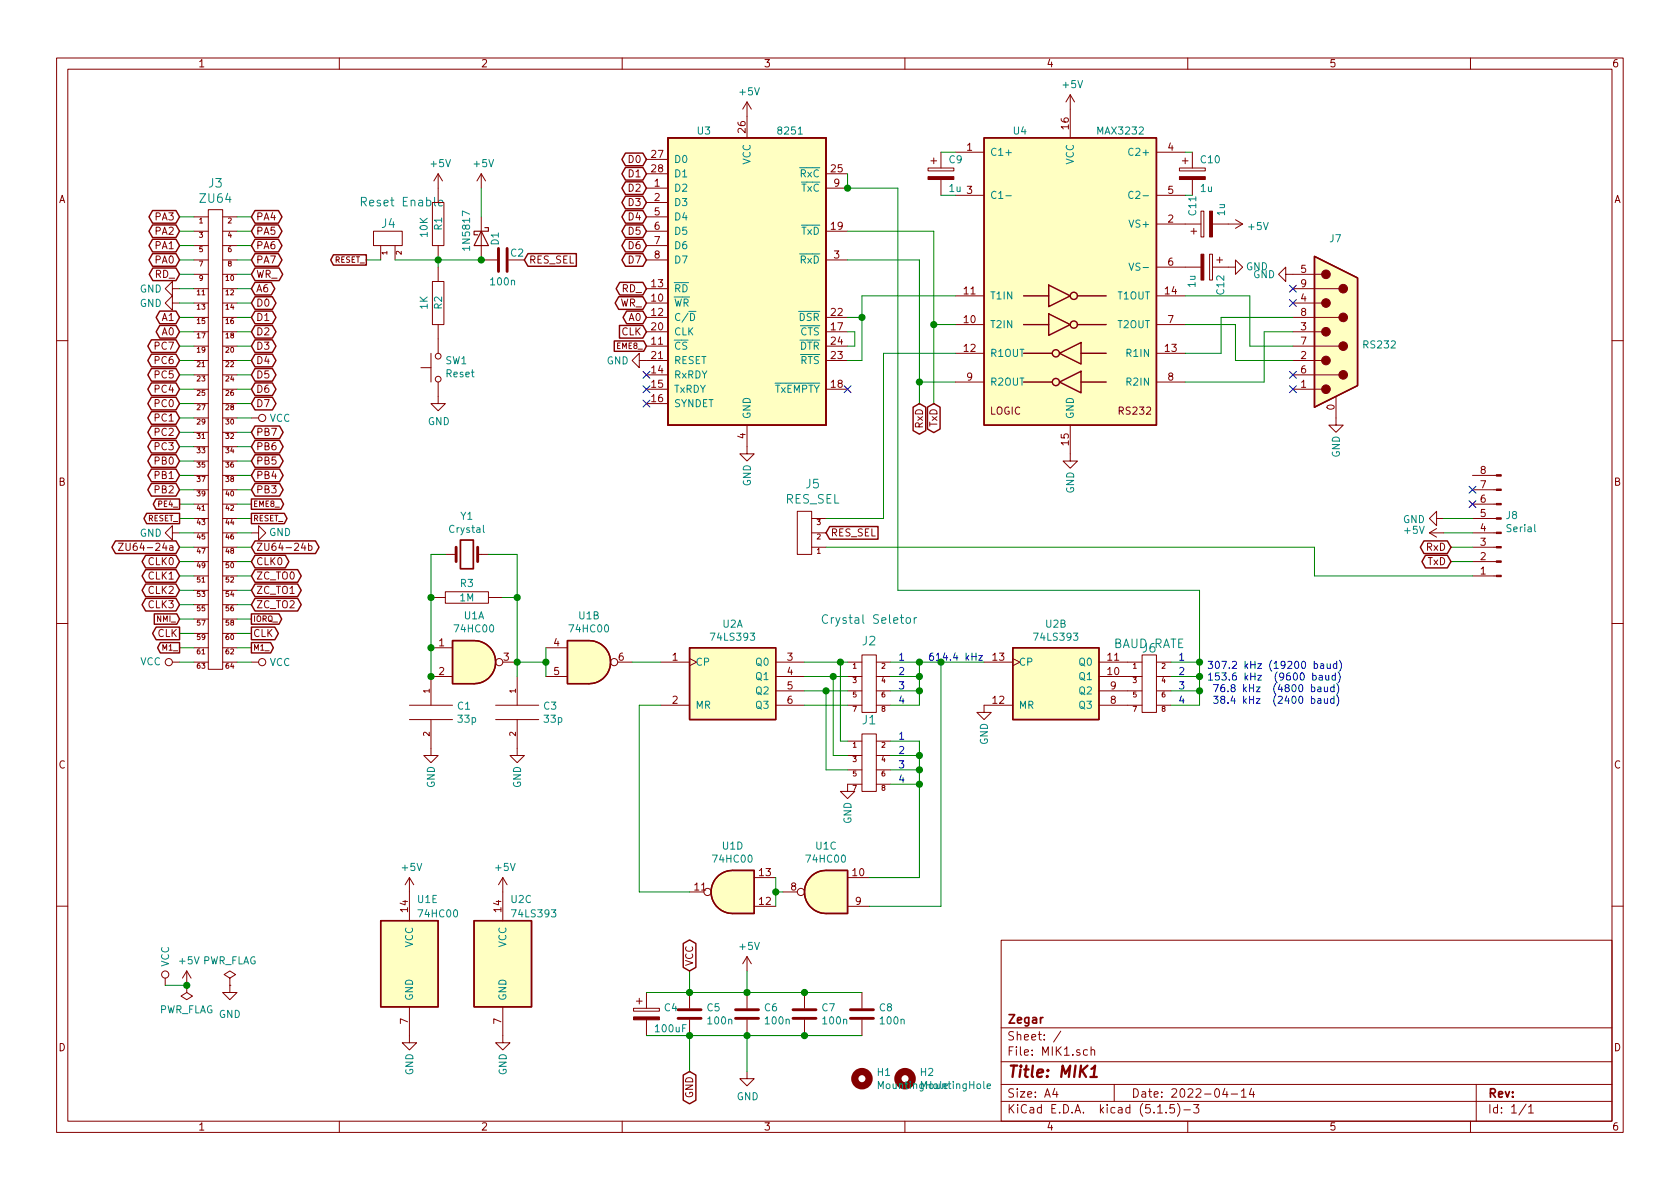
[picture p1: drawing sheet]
<svg xmlns="http://www.w3.org/2000/svg" width="297mm" height="210mm" viewBox="0 0 297 210" stroke-linecap="round" stroke-linejoin="round" font-family="sans-serif">
<g fill="none" stroke="#840000" stroke-width=".18">
<path d="M10 10.3h277v189.9h-277zM12 12.2h273v186.1h-273zM60 10.3v1.9M110 10.3v1.9M132.1 18v6.4M132.1 18l-.8 1.3M132.1 18l.7 1.3M160 10.3v1.9M189.2 16.8v7.6M189.2 16.8l-.7 1.2M189.2 16.8l.8 1.2M210 10.3v1.9"/>
<path d="M260 10.3v1.9M34.3 38.3h2.5M36.8 37.1h2.6v81.3h-2.6zM39.4 38.3h2.5M76.5 35.8h2v7.6h-2zM77.5 30.7v5.1M77.5 30.7l-.8 1.3M77.5 30.7l.7 1.3M85.1 38.3v7.7h2.8M85.1 30.7v2.6M85.1 30.7l-.8 1.3M85.1 30.7l.8 1.3"/>
<path d="M114.3 33.3h3.8M114.3 35.8h3.8M114.3 30.7h3.8M114.3 28.2h3.8M114.3 38.3h3.8M146 33.3h3.9M146 30.7h3.9M164.1 29.7h4.6v.5h-4.6zM164.6 28.4h1M165.1 27.9v1.1M166.4 26.9v2.8M166.4 31.7v2.8"/>
<path d="M168.9 26.9h5.1M168.9 34.5h5.1M204.5 26.9h5M204.5 39.6h7.8M204.5 34.5h5M208.5 29.7h4.6v.5h-4.6zM209 28.4h1.1M209.5 27.9v1.1M210.8 26.9v2.8M210.8 31.7v2.8M212.3 37.3h.6v4.6h-.6zM214.4 39.6h5.3"/>
<path d="M218.4 38.9l1.3 .7M219.7 39.6l-1.3 .8M30.5 53.6v-1.3l-1.3 1.3 1.3 1.3v-1.3h1.2M30.5 51v-1.2l-1.3 1.2 1.3 1.3v-1.3h1.2M34.3 40.9h2.5M34.3 46h2.5M34.3 53.6h2.5M34.3 56.1h2.5M34.3 51h2.5M34.3 58.7h2.5M34.3 43.4h2.5M34.3 48.5h2.5"/>
<path d="M39.4 40.9h2.5M39.4 46h2.5M39.4 53.6h2.5M39.4 56.1h2.5M39.4 51h2.5M39.4 58.7h2.5M39.4 43.4h2.5M39.4 48.5h2.5M66 40.9h5.1v2.5h-5.1zM67.3 43.4v2.6M69.8 43.4v2.6M76.5 49.8h2v7.6h-2z"/>
<path d="M77.5 43.4v2.6M77.5 47.2v2.6M77.5 57.4v5.1M114.3 40.9h3.8M114.3 46h3.8M114.3 53.6h3.8M114.3 56.1h3.8M114.3 51h3.8M114.3 58.7h3.8M114.3 43.4h3.8M146 40.9h3.9M146 46h3.9"/>
<path d="M146 56.1h3.9M146 58.7h3.9M168.9 57.4h5.1M168.9 52.3h5.1M204.5 57.4h5M204.5 52.3h5M204.5 47.2h7.8M210.6 40.9h1M211.1 40.4v1M213.9 45h.5v4.5h-.5zM214.4 47.2h4v-1.2l1.3 1.2-1.3 1.3v-1.3M215.1 46h1.1"/>
<path d="M215.6 45.5v1M227.3 48.5v-1.3l-1.2 1.3 1.2 1.3v-1.3h6.4M228.6 53.6h5.1M228.6 56.1h8.1M228.6 51h8.1M228.6 58.7h5.1M10 60.2h2M34.3 61.2h2.5M34.3 66.3h2.5M34.3 68.8h2.5M34.3 71.4h2.5M34.3 63.7h2.5"/>
<path d="M34.3 73.9h2.5M34.3 76.4h2.5M34.3 79h2.5M39.4 61.2h2.5M39.4 66.3h2.5M39.4 68.8h2.5M39.4 71.4h2.5M39.4 63.7h2.5M39.4 73.9h2.5M39.4 76.4h2.5M39.4 79h2.5M44.4 73.9h1.3"/>
<path d="M74.4 65h1.8M76.2 62.5v5.1M77.5 67.6v3.8h1.2l-1.2 1.2-1.3-1.2h1.3M113 63.7v-1.2l-1.2 1.2 1.2 1.3v-1.3h5.1M114.3 61.2h3.8M114.3 66.3h3.8M114.3 68.8h3.8M114.3 71.4h3.8M132.1 75.2v5.1h1.2l-1.2 1.2-1.3-1.2h1.3M146 61.2h3.9M146 68.8h3.9M146 63.7h3.9"/>
<path d="M168.9 62.5h5.1M168.9 67.6h5.1M189.2 75.2v6.3h1.3l-1.3 1.3-1.2-1.3h1.2M204.5 62.5h5M204.5 67.6h5M228.6 61.2h8.1M228.6 66.3h8.1M228.6 68.8h5.1M228.6 63.7h5.1M236.2 70.1v5.1h1.3l-1.3 1.2-1.3-1.2h1.3M285 60.2h2M21 96.1h.8l-.8 1.2h.8"/>
<path d="M22.3 96.1v1l.2 .2h.4l.1-.2v-1M30.5 94.2v-1.2l-1.3 1.2 1.3 1.3v-1.3h1.2M34.3 86.6h2.5M34.3 99.3h2.5M34.3 89.1h2.5M34.3 91.7h2.5M34.3 81.5h2.5M34.3 94.2h2.5M34.3 84.1h2.5M34.3 96.8h2.5M39.4 86.6h2.5M39.4 99.3h2.5"/>
<path d="M39.4 89.1h2.5M39.4 91.7h2.5M39.4 81.5h2.5M39.4 94.2h2.5M39.4 84.1h2.5M39.4 96.8h2.5M44.4 94.2h1.3v-1.2l1.3 1.2-1.3 1.3v-1.3M53.6 96l-.3 .9h.8M53.9 96.5v.8M54.6 96.5h.3l.3 .2-.2 .6h-.4M54.6 96.1v1.2M78.7 98h1.9"/>
<path d="M84.5 98h1.9M141 90.4h2.5v7.6h-2.5zM143.5 91.7h2.5M143.5 94.2h2.5M143.5 96.8h2.5M252.7 94.2h2.6M252.7 94.2l1.3 .8M254 91.7v-1.3l-1.3 1.3 1.3 1.3v-1.3h1.3M254 93.5l-1.3 .7M260.3 86.6h4.3M260.3 99.3h4.3M260.3 89.1h4.3"/>
<path d="M260.3 91.7h4.3M260.3 94.2h4.3M260.3 84.1h4.3M260.3 96.8h4.3M10 110.3h2M30.5 117.1h1.2M34.3 117.1h2.5M34.3 114.5h2.5M34.3 112h2.5M34.3 101.8h2.5M34.3 104.4h2.5M34.3 106.9h2.5"/>
<path d="M34.3 109.5h2.5M39.4 117.1h2.5M39.4 114.5h2.5M39.4 112h2.5M39.4 101.8h2.5M39.4 104.4h2.5M39.4 106.9h2.5M39.4 109.5h2.5M44.4 117.1h1.3M76.2 114.5h3.8M76.2 105.7h2.5M78.7 104.6h7.7v2.1h-7.7z"/>
<path d="M80 119.6h-3.8v5.1M86.4 105.7h2.5M88.9 117.1h2.5M91.4 119.6v5.1M96.5 119.6h3.8M96.5 114.5h3.8M109.2 117.1h2.6M116.8 117.1h5.1M121.9 116.5l1.3 .6-1.3 .6M137.2 117.1h5M137.2 119.6h5M149.9 117.1h2.5"/>
<path d="M149.9 119.6h2.5M152.4 115.8h2.5v10.2h-2.5zM154.9 117.1h2.6M154.9 119.6h2.6M174 117.1h5.1M179.1 116.5l1.2 .6-1.2 .6M194.3 117.1h7.6M194.3 119.6h7.6M201.9 115.8h2.6v10.2h-2.6zM204.5 117.1h2.5M204.5 119.6h2.5M260.3 101.8h4.3"/>
<path d="M285 110.3h2M72.4 124.7h7.6M72.4 127.2h7.6M76.2 127.2v6.4h1.3l-1.3 1.3-1.3-1.3h1.3M87.6 124.7h7.6M87.6 127.2h7.6M91.4 127.2v6.4h1.3l-1.3 1.3-1.2-1.3h1.2M116.8 124.7h5.1M137.2 124.7h5M137.2 122.2h5M149.9 124.7h2.5M149.9 122.2h2.5"/>
<path d="M149.9 131.1h2.5M149.9 133.6h2.5M149.9 136.1h2.5M152.4 129.8h2.5v10.1h-2.5zM152.4 138.7h-2.5v1.2h1.2l-1.2 1.3-1.3-1.3h1.3M154.9 124.7h2.6M154.9 122.2h2.6M154.9 131.1h2.6M154.9 133.6h2.6M154.9 136.1h2.6M154.9 138.7h2.6M179.1 124.7h-5.1v1.3h1.3l-1.3 1.2-1.3-1.2h1.3"/>
<path d="M194.3 124.7h7.6M194.3 122.2h7.6M204.5 124.7h2.5M204.5 122.2h2.5M72.4 155.2v7.6M72.4 155.2l-.8 1.3M72.4 155.2l.8 1.3M88.9 155.2v7.6M88.9 155.2l-.8 1.3M88.9 155.2l.8 1.3M121.9 157.7h2.6M133.3 155.2h3.9"/>
<path d="M138.4 157.7h2.6M149.9 155.2h3.8M10 160.2h2M29.2 173v1.2M33 174.2v1.3l1 .6-1 .7-1-.7 1-.6M33 174.2h.1M33 171.7l-.7 1.3M33 171.7v2.5M33 171.7l.8 1.3M40.6 173l1.1-.7-1.1-.6-1 .6 1 .7v1.2M40.6 174.2h.1M40.6 174.2v1.3h1.3l-1.3 1.3-1.2-1.3h1.2"/>
<path d="M72.4 178v6.4h1.3l-1.3 1.3-1.3-1.3h1.3M88.9 178v6.4h1.3l-1.3 1.3-1.3-1.3h1.3M112 178.3h4.6v.5h-4.6zM112.5 177h1M113 176.5v1M114.3 175.5v2.8M121.9 175.5v2.8M132.1 169.2v2.5M132.1 175.5v2.8M132.1 169.2l-.8 1.2M132.1 169.2l.7 1.2M133.3 160.3h3.9"/>
<path d="M142.2 175.5v2.8M149.9 160.3h3.8M152.4 175.5v2.8M177 166.3h108v32h-108zM285 160.2h2M60 198.3v1.9M110 198.3v1.9M114.3 180.3v2.8M121.9 180.3v2.8M132.1 189.5v1.2h1.2l-1.2 1.3-1.3-1.3h1.3M132.1 180.3v2.8M142.2 180.3v2.8"/>
<path d="M152.4 180.3v2.8M160 198.3v1.9M177 194.8h108M177 191.8h108M177 187.8h108M177 181.8h108M186.5 192.5l-.4 1h1M186.8 193v1M187.6 182.3l-1.3 2M192.3 185.7l-.5-.1-.2 .3v.6l.2 .1 .5-.1M192.9 185.7l.2-.1 .4 .1v.9M192.9 185.1v1.5"/>
<path d="M197 191.8v3M204.7 196.8h.8M206.2 196.7v.1M207.6 195.3h-.7l-.1 .7 .2-.1 .5 .1 .2 .2-.1 .5-.2 .1-.6-.1M208.2 195.1a1.71 1.71 0 0 1 0 2.3M209.3 196.3h1.2M210 198.3v1.9M211 195.3h1l-.5 .6 .4 .1v.7l-.2 .1-.7-.1M216.6 192.5l-.4 1h.9M216.9 193v1M217.7 193.5h1.1M219.5 193l.4-.5v1.5"/>
<path d="M219.5 194h.8M221.3 192.5l-.4 1h.9M221.6 193v1M260 198.3v1.9M261 191.8v6.5M269.8 195.2l-1.2 2M270.3 195.8l.4-.5v1.5M270.3 196.8h.8"/>
<circle cx="46.4" cy="73.9" r=".63"/>
<circle cx="77.5" cy="67.1" r=".51"/>
<circle cx="77.5" cy="63" r=".51"/>
<circle cx="29.8" cy="117.1" r=".63"/>
<circle cx="46.4" cy="117.1" r=".63"/>
<circle cx="88.3" cy="117.1" r=".63"/>
<circle cx="108.6" cy="117.1" r=".63"/>
<circle cx="125.1" cy="157.7" r=".63"/>
<circle cx="141.6" cy="157.7" r=".63"/>
<circle cx="29.2" cy="172.3" r=".63"/>
</g>
<path d="M192.8 190.4h1.1M193 189l.6-.6-.2 2" fill="none" stroke="#840000" stroke-width=".41"/>
<path d="M81.4 95.5h2.3v5.1h-2.3zM184.4 179.9l-.3 .1-.1 .2" fill="none" stroke="#840000" stroke-width=".3"/>
<g fill="#ffffc2" stroke="#ffffc2" stroke-width=".18">
<path d="M174 24.4h30.5v50.8h-30.5z"/>
<path d="M121.9 114.5h15.3v12.7h-15.3z"/>
<path d="M179.1 114.5h15.2v12.7h-15.2z"/>
<path d="M83.8 162.8h10.2v15.2h-10.2z"/>
<path d="M83.8 113.3a3.8 3.8 0 0 1 3.8 3.8 3.8 3.8 0 0 1-3.8 3.8z"/>
<path d="M80 113.3h3.8v7.6h-3.8z"/>
<path d="M104.1 113.3a3.8 3.8 0 0 1 3.8 3.8 3.8 3.8 0 0 1-3.8 3.8z"/>
<path d="M100.3 113.3h3.8v7.6h-3.8z"/>
<path d="M67.3 162.8h10.2v15.2h-10.2z"/>
<path d="M118.1 24.4h27.9v50.8h-27.9z"/>
<path d="M232.4 45.3l7.6 3.8v19.1l-7.6 3.8z"/>
<path d="M143.4 155a3.7 3.7 0 0 1 2.6-1.1v7.6a3.8 3.8 0 0 1-3.5-2.3 3.8 3.8 0 0 1 .9-4.2z"/>
<path d="M146 153.9h3.9v7.6h-3.9z"/>
<path d="M126.8 155a3.7 3.7 0 0 1 2.7-1.1v7.6a3.8 3.8 0 0 1-3.5-2.3 3.8 3.8 0 0 1 .8-4.2z"/>
<path d="M129.5 153.9h3.8v7.6h-3.8z"/>
</g>
<g fill="none" stroke="#840000" stroke-width=".25">
<path d="M27 39.8h4.1l.6 1.1-.6 1.1h-4.1l-.7-1.1zM27 37.2h4.1l.6 1.1-.6 1.2h-4.1l-.7-1.2zM45.1 37.2h4.1l.7 1.1-.7 1.2h-4.1l-.7-1.2zM45.1 39.8h4.1l.7 1.1-.7 1.1h-4.1l-.7-1.1zM110.6 32.2h3.1l.6 1.1-.6 1.1h-3.1l-.6-1.1zM110.6 29.6h3.1l.6 1.1-.6 1.1h-3.1l-.6-1.1zM110.6 27.1h3.1l.6 1.1-.6 1.1h-3.1l-.6-1.1zM110.6 34.7h3.1l.6 1.1-.6 1.1h-3.1l-.6-1.1zM110.6 37.2h3.1l.6 1.1-.6 1.2h-3.1l-.6-1.2zM110.6 39.8h3.1l.6 1.1-.6 1.1h-3.1l-.6-1.1zM118.1 24.4h27.9v50.8h-27.9zM174 24.4h30.5v50.8h-30.5z"/>
<path d="M27 44.9h4.1l.6 1.1-.6 1.1h-4.1l-.7-1.1zM27 42.3h4.1l.6 1.1-.6 1.1h-4.1l-.7-1.1zM27 47.4h4.1l.6 1.1-.6 1.1h-4.1l-.6-1.1zM28.2 57.6h2.9l.6 1.1-.6 1.1h-2.9l-.6-1.1zM28.2 55h2.9l.6 1.1-.6 1.1h-2.9l-.6-1.1zM45.1 42.3h4.1l.7 1.1-.7 1.1h-4.1l-.7-1.1zM45.1 44.9h4.1l.7 1.1-.7 1.1h-4.1l-.7-1.1zM45.1 47.4h4.3l.6 1.1-.6 1.1h-4.3l-.7-1.1zM45.1 49.9h2.9l.6 1.1-.6 1.2h-2.9l-.7-1.2zM45.1 52.5h3.1l.6 1.1-.6 1.1h-3.1l-.7-1.1zM45.1 57.6h3.1l.6 1.1-.6 1.1h-3.1l-.7-1.1zM45.1 55h3.1l.6 1.1-.6 1.1h-3.1l-.7-1.1z"/>
<path d="M59 45.1h5.8v1.8h-5.8l-.5-.9zM93.3 44.9h8.6v2.2h-8.6l-.6-1.1zM109.4 52.5h4.3l.6 1.1-.6 1.1h-4.3l-.6-1.1zM109.5 57.6h4.2l.6 1.1-.6 1.1h-4.2zM109.6 49.9h4.1l.6 1.1-.6 1.2h-4.1l-.7-1.2zM110.6 42.3h3.1l.6 1.1-.6 1.1h-3.1l-.6-1.1zM110.6 44.9h3.1l.6 1.1-.6 1.1h-3.1l-.6-1.1zM110.8 55h2.9l.6 1.1-.6 1.1h-2.9l-.6-1.1zM181 57.4h4.4M181 52.3h4.4M185.4 55.5l3.8 1.9-3.8 1.9zM185.4 50.4l3.8 1.9-3.8 1.9z"/>
<path d="M190.5 57.4h5.1M190.5 52.3h5.1M232.4 45.3l7.6 3.8v19.1l-7.6 3.8zM26.8 67.7h4.3l.6 1.1-.6 1.1h-4.3l-.7-1.1zM26.8 70.3h4.3l.6 1.1-.6 1.1h-4.3l-.7-1.1zM26.8 72.8h4.3l.6 1.1-.6 1.1h-4.3l-.7-1.1zM26.8 75.3h4.3l.6 1.1-.6 1.2h-4.3l-.7-1.2zM26.8 77.9h4.3l.6 1.1-.6 1.1h-4.3l-.7-1.1zM26.8 65.2h4.3l.6 1.1-.6 1.1h-4.3l-.7-1.1zM26.8 62.6h4.3l.6 1.1-.6 1.2h-4.3l-.7-1.2zM26.8 60.1h4.3l.6 1.1-.6 1.1h-4.3l-.7-1.1zM45.1 67.7h3.1l.6 1.1-.6 1.1h-3.1l-.7-1.1z"/>
<path d="M45.1 70.3h3.1l.6 1.1-.6 1.1h-3.1l-.7-1.1zM45.1 65.2h3.1l.6 1.1-.6 1.1h-3.1l-.7-1.1zM45.1 62.6h3.1l.6 1.1-.6 1.2h-3.1l-.7-1.2zM45.1 60.1h3.1l.6 1.1-.6 1.1h-3.1l-.7-1.1zM45.1 77.9h4.3l.7 1.1-.7 1.1h-4.3l-.7-1.1zM45.1 75.3h4.3l.7 1.1-.7 1.2h-4.3l-.7-1.2zM108.6 60.3h5.2l.5 .9-.5 .9h-5.2zM161.4 72l1.2-.6 1.1 .6v4.1l-1.1 .7-1.2-.7zM164 72l1.1-.6 1.1 .6v3.9l-1.1 .6-1.1-.6zM181 67.6h5.1M181 62.5h5.1M187.3 67.6l3.8-1.9v3.8z"/>
<path d="M187.3 62.5l3.8-1.9v3.8zM191.1 67.6h4.5M191.1 62.5h4.5M20.4 95.7h10.7l.6 1.1-.6 1.1h-10.7l-.6-1.1zM25.8 98.2h5.3l.6 1.1-.6 1.1h-5.3l-.7-1.1zM25.9 90.8h5.8v1.8h-5.8l-.4-.9zM26.8 80.4h4.3l.6 1.1-.6 1.1h-4.3l-.7-1.1zM26.8 83h4.3l.6 1.1-.6 1.1h-4.3l-.7-1.1zM26.8 85.5h4.3l.6 1.1-.6 1.1h-4.3l-.7-1.1zM27.6 88.2h4.1v1.9h-4.1l-.5-1zM44.4 90.8h5.9l.4 .9-.4 .9h-5.9zM44.4 88.2h5.3l.4 .9-.4 1h-5.3z"/>
<path d="M45.1 85.5h4.3l.7 1.1-.7 1.1h-4.3l-.7-1.1zM45.1 95.7h10.7l.6 1.1-.6 1.1h-10.7l-.7-1.1zM45.1 98.2h5.3l.7 1.1-.7 1.1h-5.3l-.7-1.1zM45.1 83h4.3l.7 1.1-.7 1.1h-4.3l-.7-1.1zM45.1 80.4h4.3l.7 1.1-.7 1.1h-4.3l-.7-1.1zM146.7 93.1h8.5v2.2h-8.5l-.7-1.1zM251.8 95.7h4.1l.6 1.1-.6 1.1h-4.1l-.7-1.1zM252 98.2h3.9l.6 1.1-.6 1.1h-3.9l-.6-1.1zM25.8 103.3h5.3l.6 1.1-.6 1.1h-5.3l-.7-1.1zM25.8 105.8h5.3l.6 1.1-.6 1.1h-5.3l-.7-1.1zM25.8 100.7h5.3l.6 1.1-.6 1.2h-5.3l-.7-1.2zM27.3 108.6h4l.4 .9-.4 .9h-4z"/>
<path d="M27.6 110.9h4.1v2.2h-4.1l-.6-1.1zM28.3 113.6h3.4v1.9h-3.4l-.4-1zM44.4 113.6h3.5l.4 .9-.4 1h-3.5zM44.4 110.9h4.2l.6 1.1-.6 1.1h-4.2zM44.4 108.6h4.9l.5 .9-.5 .9h-4.9zM45.1 105.8h7.5l.7 1.1-.7 1.1h-7.5l-.7-1.1zM45.1 100.7h7.5l.7 1.1-.7 1.2h-7.5l-.7-1.2zM45.1 103.3h7.5l.7 1.1-.7 1.1h-7.5l-.7-1.1zM80 113.3h3.8a3.8 3.8 0 0 1 3.8 3.8 3.8 3.8 0 0 1-3.8 3.8h-3.8zM100.3 113.3h3.8a3.8 3.8 0 0 1 3.8 3.8 3.8 3.8 0 0 1-3.8 3.8h-3.8zM121.9 114.5h15.3v12.7h-15.3zM179.1 114.5h15.2v12.7h-15.2z"/>
<path d="M126.8 155a3.7 3.7 0 0 1 2.7-1.1h3.8v7.6h-3.8a3.8 3.8 0 0 1-3.5-2.3 3.8 3.8 0 0 1 .8-4.2zM143.4 155a3.7 3.7 0 0 1 2.6-1.1h3.9v7.6h-3.9a3.8 3.8 0 0 1-3.5-2.3 3.8 3.8 0 0 1 .9-4.2zM67.3 162.8h10.2v15.2h-10.2zM83.8 162.8h10.2v15.2h-10.2zM120.8 166.8l1.1-.6 1.1 .6v4.3l-1.1 .6-1.1-.6zM120.8 190.1l1.1-.6 1.1 .6v4.5l-1.1 .6-1.1-.6z"/>
<circle cx="189.9" cy="57.4" r=".63"/>
<circle cx="189.9" cy="52.3" r=".63"/>
<circle cx="186.7" cy="67.6" r=".63"/>
<circle cx="186.7" cy="62.5" r=".63"/>
</g>
<g fill="none" stroke="#008484" stroke-width=".18">
<path d="M77.5 35.9l.8-.1-.1-.3-.4-.1-.3 .2 .1 .7h.6M177.9 34.6h.9M200.3 26.3a.5 .5 0 0 0-.6 0 .5 .5 0 0 0-.1 .6 .45 .45 0 0 0 .2 .5 .45 .45 0 0 0 .5 0M200.3 34a.5 .5 0 0 0-.6 0 .5 .5 0 0 0-.1 .6 .45 .45 0 0 0 .2 .4 .45 .45 0 0 0 .5 0M121.8 55.1h1.3M122.1 55.4a.64 .64 0 0 1 .7 .7 .64 .64 0 0 1-.7 .6zM199.6 46.5l.5 1.3 .4-1.3M85.5 92.9v1.1l.1 .2M146.3 108.8a.62 .62 0 0 0-.7 0 .62 .62 0 0 0-.2 .8 .56 .56 0 0 0 .3 .6 .56 .56 0 0 0 .6-.1M160.3 109.3l.4-.1 .3 .3v.4l-.3 .3h-.4l-.1-.3zM161.6 109.2v1M162.1 109.2l-.5 .3"/>
<path d="M174.5 192.1l.6-.1v-.3h-.4l-.2 .1 .1 .7h.5"/>
</g>
<g fill="#840000" stroke="#840000" stroke-width=".18">
<path d="M213.9 37.3h.5v4.6h-.5z"/>
<path d="M212.3 45h.6v4.5h-.6z"/>
<path d="M208.5 31.2h4.6v.5h-4.6z"/>
<path d="M164.1 31.2h4.6v.5h-4.6z"/>
<path d="M264.6 83.9h.8v.3h-.8z"/>
<path d="M264.6 86.5h.8v.2h-.8z"/>
<path d="M264.6 89h.8v.3h-.8z"/>
<path d="M264.6 91.6h.8v.2h-.8z"/>
<path d="M264.6 94.1h.8v.3h-.8z"/>
<path d="M264.6 96.6h.8v.3h-.8z"/>
<path d="M264.6 99.2h.8v.2h-.8z"/>
<path d="M264.6 101.7h.8v.3h-.8z"/>
<path d="M112 179.8h4.6v.5h-4.6z"/>
<circle cx="234.4" cy="68.8" r=".76"/>
<circle cx="234.4" cy="63.7" r=".76"/>
<circle cx="234.4" cy="58.7" r=".76"/>
<circle cx="234.4" cy="53.6" r=".76"/>
<circle cx="234.4" cy="48.5" r=".76"/>
<circle cx="237.5" cy="66.3" r=".76"/>
<circle cx="237.5" cy="61.2" r=".76"/>
<circle cx="237.5" cy="56.1" r=".76"/>
<circle cx="237.5" cy="51" r=".76"/>
</g>
<path d="M88.1 43.9v4.1M89.7 43.9v4.1M80.6 96.8v2.5M84.5 96.8v2.5M119.9 178.6h4.1M130 178.6h4.1M140.2 178.6h4.1M150.4 178.6h4M119.9 180.1h4.1M130 180.1h4.1M140.2 180.1h4.1M150.4 180.1h4" fill="none" stroke="#840000" stroke-width=".51"/>
<g fill="none" stroke="#840000" stroke-width="1.3">
<circle cx="152.4" cy="190.7" r="1.27"/>
<circle cx="160" cy="190.7" r="1.27"/>
</g>
<path d="M85.1 40.9l1.3 2.5h-2.6zM85.7 40.3h.7v.6h-2.6v.6h.7" fill="none" stroke="#840000" stroke-width=".2"/>
<g fill="none" stroke="#008400" stroke-width=".18">
<path d="M31.7 38.3h2.6M41.9 38.3h2.5M85.1 33.3v5M149.9 30.7v2.6h8.8v71.1h53.4v20.3h-5.1M166.4 34.5h2.5M166.4 26.9h2.5M209.5 34.5h1.3M209.5 26.9h1.3M31.7 58.7h2.6M31.7 56.1h2.6M31.7 46h2.6M31.7 40.9h2.6"/>
<path d="M31.7 53.6h2.6M31.7 51h2.6M31.7 48.5h2.6M31.7 43.4h2.6M41.9 58.7h2.5M41.9 56.1h2.5M41.9 46h2.5M41.9 40.9h2.5M41.9 53.6h2.5M41.9 51h2.5M41.9 48.5h2.5M41.9 43.4h2.5"/>
<path d="M64.8 46h2.5M69.8 46h15.3M77.5 46v1.2M149.9 58.7h1.2v2.5h-1.2M149.9 46h12.7v25.4M149.9 56.1h2.5M149.9 40.9h15.2v30.5M165.1 57.4h3.8M168.9 52.3h-16.5v11.4h-2.5M209.5 52.3h11.5v8.9h7.6M209.5 57.4h8.9v6.3h10.2M228.6 58.7h-5.1v8.9h-14"/>
<path d="M228.6 56.1h-12.7v6.4h-6.4M31.7 61.2h2.6M31.7 63.7h2.6M31.7 66.3h2.6M31.7 68.8h2.6M31.7 71.4h2.6M31.7 79h2.6M31.7 76.4h2.6M31.7 73.9h2.6M41.9 61.2h2.5M41.9 63.7h2.5M41.9 66.3h2.5"/>
<path d="M41.9 68.8h2.5M41.9 71.4h2.5M41.9 79h2.5M41.9 76.4h2.5M41.9 73.9h2.5M162.6 67.6h6.3M168.9 62.5h-12.7v29.2h-10.2M31.7 99.3h2.6M31.7 96.8h2.6M31.7 91.7h2.6M31.7 94.2h2.6M31.7 89.1h2.6"/>
<path d="M31.7 86.6h2.6M31.7 84.1h2.6M31.7 81.5h2.6M41.9 99.3h2.5M41.9 96.8h2.5M41.9 91.7h2.5M41.9 94.2h2.5M41.9 89.1h2.5M41.9 86.6h2.5M41.9 84.1h2.5M41.9 81.5h2.5M78.7 98h-2.5v21.6"/>
<path d="M86.4 98h5v21.6M146 96.8h86.4v5h27.9M255.3 91.7h5M255.3 94.2h5M256.5 99.3h3.8M256.5 96.8h3.8M31.7 117.1h2.6M31.7 101.8h2.6M31.7 104.4h2.6M31.7 114.5h2.6M31.7 112h2.6M31.7 109.5h2.6"/>
<path d="M31.7 106.9h2.6M41.9 117.1h2.5M41.9 101.8h2.5M41.9 104.4h2.5M41.9 114.5h2.5M41.9 112h2.5M41.9 109.5h2.5M41.9 106.9h2.5M88.9 105.7h2.5M91.4 117.1h5.1M96.5 114.5v5.1M111.8 117.1h5"/>
<path d="M142.2 117.1h7.7M142.2 119.6h7.7M147.3 119.6v14h2.6M148.6 117.1v14h1.3M157.5 117.1h16.5M157.5 119.6h5.1M162.6 117.1v7.6h-5.1M166.4 117.1v43.2h-12.7M207 117.1h5.1M207 119.6h5.1M116.8 124.7h-3.8v33h8.9M142.2 124.7h7.7"/>
<path d="M142.2 122.2h7.7M146 122.2v13.9h3.9M157.5 131.1h5.1v24.1h-8.9M157.5 133.6h5.1M157.5 136.1h5.1M157.5 138.7h5.1M157.5 122.2h5.1M207 122.2h5.1M137.2 155.2v5.1M137.2 157.7h1.2M29.2 174.2h3.8M114.3 175.5h38.1"/>
<path d="M121.9 171.7v3.8M132.1 171.7v3.8M114.3 183.1h38.1M121.9 183.1v6.4M132.1 183.1v6.4"/>
</g>
<g fill="none" stroke="#0000c2" stroke-width=".18">
<path d="M164.9 115.5h-.2a.79 .79 0 0 0-.1 1.3l.4-.2v-.5l-.4-.1-.3 .2M232.1 119.5l.4-.1 .2 .3-.1 .5h-.5M232.4 117.4h.3l.3 .2-.2 .6h-.4M233.2 119.5h.6v.8M233.5 117.4h.5v.8M233.8 119.7l-.4 .1-.2 .2v.2h.6M234 117.7h-.4l-.1 .2v.3h.5M234.4 119.4l.1 .8 .3 .1 .1-.2M234.6 117.4l.1 .8h.3l.2-.1M234.9 119.4v.9M235.2 117.4v.8M236.1 119.5l-.4-.1-.2 .3 .1 .5h.5"/>
<path d="M236.1 119v1.3M236.3 117.4h-.3l-.3 .2 .2 .6h.4M236.3 116.9v1.3M236.6 118.8a1.4 1.4 0 0 1 0 1.9M236.8 116.8a1.47 1.47 0 0 1 0 1.9M231.9 121.5h.3l.3 .2-.1 .6h-.5M231.9 123.6l.3-.1 .3 .3-.1 .5h-.5M231.9 121.1v1.2M231.9 123.1v1.3M233 121.5h.5l.1 .8M233 123.6h.5l.1 .8M233.6 121.8h-.5l-.1 .2v.3h.6"/>
<path d="M233.6 123.8l-.5 .1-.1 .2v.2h.6M234.2 121.5v.8h.3l.2-.1M234.2 123.5v.8l.3 .1 .2-.1M234.7 121.5v.8M234.7 123.5v.9M235.9 121.5h-.4l-.2 .2 .1 .6h.5M235.9 123.6l-.4-.1-.2 .3 .1 .5h.5M235.9 121.1v1.2M235.9 123.1v1.3M236.3 120.9a1.47 1.47 0 0 1 0 1.9M236.3 122.9a1.47 1.47 0 0 1 0 2"/>
</g>
<g fill="#008400" stroke="#008400" stroke-width=".25">
<circle cx="76.2" cy="105.7" r=".51"/>
<circle cx="96.5" cy="117.1" r=".51"/>
<circle cx="137.2" cy="157.7" r=".51"/>
<circle cx="76.2" cy="114.5" r=".51"/>
<circle cx="85.1" cy="46" r=".51"/>
<circle cx="146.1" cy="122.2" r=".51"/>
<circle cx="166.4" cy="117.1" r=".51"/>
<circle cx="162.6" cy="67.6" r=".51"/>
<circle cx="165.1" cy="57.4" r=".51"/>
<circle cx="76.2" cy="119.6" r=".51"/>
<circle cx="148.6" cy="117.1" r=".51"/>
<circle cx="91.4" cy="117.1" r=".51"/>
<circle cx="147.3" cy="119.6" r=".51"/>
<circle cx="91.4" cy="105.7" r=".51"/>
<circle cx="142.2" cy="183.1" r=".51"/>
<circle cx="162.6" cy="138.7" r=".51"/>
<circle cx="162.6" cy="117.1" r=".51"/>
<circle cx="162.6" cy="119.6" r=".51"/>
<circle cx="162.6" cy="136.1" r=".51"/>
<circle cx="162.6" cy="122.2" r=".51"/>
<circle cx="162.6" cy="133.6" r=".51"/>
<circle cx="212.1" cy="122.2" r=".51"/>
<circle cx="212.1" cy="119.6" r=".51"/>
<circle cx="212.1" cy="117.1" r=".51"/>
<circle cx="152.4" cy="56.1" r=".51"/>
<circle cx="33" cy="174.2" r=".51"/>
<circle cx="132.1" cy="175.5" r=".51"/>
<circle cx="132.1" cy="183.1" r=".51"/>
<circle cx="142.2" cy="175.5" r=".51"/>
<circle cx="121.9" cy="175.5" r=".51"/>
<circle cx="121.9" cy="183.1" r=".51"/>
<circle cx="149.9" cy="33.3" r=".51"/>
<circle cx="77.5" cy="46" r=".51"/>
</g>
<g fill="none" stroke="#000084" stroke-width=".18">
<path d="M228 50.4l1.2 1.3M228 53l1.2 1.2M229.2 50.4l-1.2 1.3M229.2 53l-1.2 1.2M113.7 65.7l1.2 1.2M113.7 70.8l1.2 1.2M113.7 68.2l1.2 1.2M114.9 65.7l-1.2 1.2M114.9 70.8l-1.2 1.2M114.9 68.2l-1.2 1.2M149.3 68.2l1.2 1.2M150.5 68.2l-1.2 1.2"/>
<path d="M228 68.2l1.2 1.2M228 65.7l1.2 1.2M229.2 68.2l-1.2 1.2M229.2 65.7l-1.2 1.2M259.7 88.5l1.3 1.3M259.7 86l1.3 1.2M261 88.5l-1.3 1.3M261 86l-1.3 1.2"/>
</g>
<text font-size="2.8" fill="#840000" x="178" y="190.5">Title: MIK1</text>
<g font-size="2.1" fill="#008484">
<text x="35.5" y="35.9">ZU64</text>
<text x="36.9" y="33.2">J3</text>
<text x="64.4" y="36.5">Reset Enable</text>
<text x="67.5" y="40.3">J4</text>
<text x="138.9" y="89">RES_SEL</text>
<text x="142.5" y="86.4">J5</text>
<text x="146.2" y="110.3">Crystal Seletor</text>
<text x="152.5" y="114.1">J2</text>
<text x="197" y="114.6">BAUD RATE</text>
<text x="202" y="115.4">J6</text>
<text x="152.5" y="128.1">J1</text>
</g>
<g font-size="2.1" fill="#840000">
<text x="178" y="184">Sheet: /</text>
<text x="178" y="181">Zegar</text>
<text x="178" y="186.7">File: MIK1.sch</text>
<text x="178" y="196.9">KiCad E.D.A. kicad (5.1.5)-3</text>
<text x="178" y="194.1">Size: A4</text>
<text x="200" y="194.1">Date: 2022-04-14</text>
<text x="263" y="194.1">Rev:</text>
<text x="263" y="196.9">Id: 1/1</text>
</g>
<g font-size="1.8" fill="#840000">
<text x="35" y="11.9">1</text>
<text x="85" y="11.9">2</text>
<text x="135" y="11.9">3</text>
<text x="185" y="11.9">4</text>
<text x="235" y="11.9">5</text>
<text x="285" y="11.9">6</text>
<text x="131.8" y="23.4" transform="rotate(-90 131.8 23.4)">26</text>
<text x="189" y="22.8" transform="rotate(-90 189 22.8)">16</text>
<text x="111.3" y="28.8">D0</text>
<text x="115.2" y="27.9">27</text>
<text x="171" y="26.7">1</text>
<text x="206.5" y="26.7">4</text>
<text x="10.4" y="35.9">A</text>
<text x="111.3" y="33.9">D2</text>
<text x="111.3" y="31.4">D1</text>
<text x="115.2" y="30.5">28</text>
<text x="115.7" y="33">1</text>
<text x="115.7" y="35.6">2</text>
<text x="147" y="30.5">25</text>
<text x="147.5" y="33">9</text>
<text x="206.5" y="34.3">5</text>
<text x="285.4" y="35.9">A</text>
<text x="27.5" y="41.5">PA2</text>
<text x="27.5" y="39">PA3</text>
<text x="45.2" y="39">PA4</text>
<text x="45.2" y="41.5">PA5</text>
<text x="111.3" y="36.4">D3</text>
<text x="111.3" y="39">D4</text>
<text x="111.3" y="41.5">D5</text>
<text x="115.7" y="38.1">5</text>
<text x="115.7" y="40.6">6</text>
<text x="147" y="40.6">19</text>
<text x="206.5" y="39.4">2</text>
<text x="27.5" y="46.6">PA0</text>
<text x="27.5" y="44.1">PA1</text>
<text x="45.2" y="44.1">PA6</text>
<text x="45.2" y="46.6">PA7</text>
<text x="93.5" y="46.6">RES_SEL</text>
<text x="111.3" y="44.1">D6</text>
<text x="111.3" y="46.6">D7</text>
<text x="115.7" y="43.2">7</text>
<text x="115.7" y="45.7">8</text>
<text x="147.5" y="45.7">3</text>
<text x="206.5" y="47">6</text>
<text x="27.4" y="49.1">RD_</text>
<text x="45.2" y="49.1">WR_</text>
<text x="45.2" y="51.7">A6</text>
<text x="110" y="51.7">RD_</text>
<text x="115.2" y="53.3">10</text>
<text x="115.2" y="50.8">13</text>
<text x="170.5" y="52.1">11</text>
<text x="206" y="52.1">14</text>
<text x="230" y="53.3">4</text>
<text x="230" y="48.3">5</text>
<text x="230" y="50.8">9</text>
<text x="28.7" y="59.3">A0</text>
<text x="28.7" y="56.8">A1</text>
<text x="45.2" y="54.2">D0</text>
<text x="45.2" y="59.3">D2</text>
<text x="45.2" y="56.8">D1</text>
<text x="109.6" y="54.2">WR_</text>
<text x="109.9" y="59.3">CLK</text>
<text x="111.3" y="56.8">A0</text>
<text x="115.2" y="55.9">12</text>
<text x="115.2" y="58.4">20</text>
<text x="147" y="58.4">17</text>
<text x="147" y="55.9">22</text>
<text x="170.5" y="57.1">10</text>
<text x="206.5" y="57.1">7</text>
<text x="230" y="58.4">3</text>
<text x="230" y="55.9">8</text>
<text x="27.5" y="64.4">PC6</text>
<text x="27.5" y="61.8">PC7</text>
<text x="45.2" y="64.4">D4</text>
<text x="45.2" y="61.8">D3</text>
<text x="115.2" y="61">11</text>
<text x="115.2" y="63.5">21</text>
<text x="147" y="63.5">23</text>
<text x="147" y="61">24</text>
<text x="170.5" y="62.2">12</text>
<text x="206" y="62.2">13</text>
<text x="230" y="63.5">2</text>
<text x="230" y="61">7</text>
<text x="27.5" y="69.5">PC4</text>
<text x="27.5" y="66.9">PC5</text>
<text x="45.2" y="69.5">D6</text>
<text x="45.2" y="66.9">D5</text>
<text x="115.2" y="66">14</text>
<text x="115.2" y="68.6">15</text>
<text x="115.2" y="71.1">16</text>
<text x="147" y="68.6">18</text>
<text x="171" y="67.3">9</text>
<text x="206.5" y="67.3">8</text>
<text x="230" y="68.6">1</text>
<text x="230" y="66">6</text>
<text x="27.5" y="72">PC0</text>
<text x="27.5" y="74.5">PC1</text>
<text x="27.5" y="77.1">PC2</text>
<text x="45.2" y="72">D7</text>
<text x="45.2" y="77.1">PB7</text>
<text x="131.8" y="77.6" transform="rotate(-90 131.8 77.6)">4</text>
<text x="163.2" y="75.7" transform="rotate(-90 163.2 75.7)">RxD</text>
<text x="165.7" y="75.5" transform="rotate(-90 165.7 75.5)">TxD</text>
<text x="175" y="73.3">LOGIC</text>
<text x="198" y="73.3">RS232</text>
<text x="236" y="72.5" transform="rotate(-90 236 72.5)">0</text>
<text x="27.5" y="82.2">PB0</text>
<text x="27.5" y="79.6">PC3</text>
<text x="45.2" y="82.2">PB5</text>
<text x="45.2" y="79.6">PB6</text>
<text x="189" y="78.7" transform="rotate(-90 189 78.7)">15</text>
<text x="261.8" y="83.8">8</text>
<text x="10.4" y="85.9">B</text>
<text x="27.5" y="84.7">PB1</text>
<text x="27.5" y="87.2">PB2</text>
<text x="45.2" y="87.2">PB3</text>
<text x="45.2" y="84.7">PB4</text>
<text x="261.8" y="88.9">6</text>
<text x="261.8" y="86.4">7</text>
<text x="285.4" y="85.9">B</text>
<text x="146.8" y="94.9">RES_SEL</text>
<text x="261.8" y="94">4</text>
<text x="261.8" y="91.4">5</text>
<text x="23.1" y="97.4">ZU64-24a</text>
<text x="26.3" y="99.9">CLK0</text>
<text x="45.2" y="97.4">ZU64-24b</text>
<text x="45.2" y="99.9">CLK0</text>
<text x="252.2" y="97.4">RxD</text>
<text x="252.4" y="99.9">TxD</text>
<text x="261.8" y="101.6">1</text>
<text x="261.8" y="99.1">2</text>
<text x="261.8" y="96.5">3</text>
<text x="26.3" y="105">CLK2</text>
<text x="26.3" y="107.6">CLK3</text>
<text x="26.3" y="102.5">CLK1</text>
<text x="45.2" y="107.6">ZC_TO2</text>
<text x="45.2" y="102.5">ZC_TO0</text>
<text x="45.2" y="105">ZC_TO1</text>
<text x="27.9" y="112.6">CLK</text>
<text x="44.7" y="112.6">CLK</text>
<text x="77.6" y="114.3">1</text>
<text x="77.6" y="119.4">2</text>
<text x="89.1" y="116.8">3</text>
<text x="97.9" y="114.3">4</text>
<text x="97.9" y="119.4">5</text>
<text x="109.4" y="116.8">6</text>
<text x="118.9" y="116.8">1</text>
<text x="139.2" y="116.8">3</text>
<text x="139.2" y="119.4">4</text>
<text x="175.6" y="116.8">13</text>
<text x="195.9" y="119.4">10</text>
<text x="195.9" y="116.8">11</text>
<text x="118.9" y="124.5">2</text>
<text x="139.2" y="121.9">5</text>
<text x="139.2" y="124.5">6</text>
<text x="175.6" y="124.5">12</text>
<text x="196.4" y="124.5">8</text>
<text x="196.4" y="121.9">9</text>
<text x="10.4" y="135.9">C</text>
<text x="285.4" y="135.9">C</text>
<text x="134.3" y="154.9">13</text>
<text x="150.8" y="154.9">10</text>
<text x="72.1" y="161.2" transform="rotate(-90 72.1 161.2)">14</text>
<text x="88.6" y="161.2" transform="rotate(-90 88.6 161.2)">14</text>
<text x="122.9" y="157.5">11</text>
<text x="134.3" y="160">12</text>
<text x="139.9" y="157.5">8</text>
<text x="151.3" y="160">9</text>
<text x="122.6" y="170.9" transform="rotate(-90 122.6 170.9)">VCC</text>
<text x="10.4" y="185.9">D</text>
<text x="72.1" y="181.1" transform="rotate(-90 72.1 181.1)">7</text>
<text x="88.6" y="181.1" transform="rotate(-90 88.6 181.1)">7</text>
<text x="285.4" y="185.9">D</text>
<text x="122.6" y="194.2" transform="rotate(-90 122.6 194.2)">GND</text>
<text x="35" y="199.9">1</text>
<text x="85" y="199.9">2</text>
<text x="135" y="199.9">3</text>
<text x="185" y="199.9">4</text>
<text x="235" y="199.9">5</text>
<text x="285" y="199.9">6</text>
</g>
<g font-size="1.8" fill="#008484">
<text x="130.9" y="16.9">+5V</text>
<text x="188" y="15.6">+5V</text>
<text x="123.3" y="23.8">U3</text>
<text x="137.7" y="23.8">8251</text>
<text x="179.2" y="23.8">U4</text>
<text x="194.2" y="23.8">MAX3232</text>
<text x="76.3" y="29.6">+5V</text>
<text x="83.9" y="29.6">+5V</text>
<text x="119.1" y="28.8">D0</text>
<text x="132.7" y="29.1" transform="rotate(-90 132.7 29.1)">VCC</text>
<text x="167.8" y="28.9">C9</text>
<text x="175" y="27.6">C1+</text>
<text x="189.9" y="29.1" transform="rotate(-90 189.9 29.1)">VCC</text>
<text x="200.2" y="27.6">C2+</text>
<text x="212.4" y="28.9">C10</text>
<text x="119.1" y="33.9">D2</text>
<text x="119.1" y="31.4">D1</text>
<text x="141.5" y="31.4">RxC</text>
<text x="141.7" y="33.9">TxC</text>
<text x="167.9" y="34">1u 3</text>
<text x="175" y="35.2">C1-</text>
<text x="200.6" y="35.2">C2-</text>
<text x="212.3" y="34">1u</text>
<text x="75.6" y="41.9" transform="rotate(-90 75.6 41.9)">10K</text>
<text x="78.2" y="40.7" transform="rotate(-90 78.2 40.7)">R1</text>
<text x="119.1" y="36.4">D3</text>
<text x="119.1" y="39">D4</text>
<text x="119.1" y="41.5">D5</text>
<text x="141.7" y="41.5">TxD</text>
<text x="200.1" y="40.3">VS+</text>
<text x="211.5" y="38" transform="rotate(-90 211.5 38)">C11</text>
<text x="216.6" y="38.1" transform="rotate(-90 216.6 38.1)">1u</text>
<text x="220.8" y="40.7">+5V</text>
<text x="83.1" y="43.9" transform="rotate(-90 83.1 43.9)">1N5817</text>
<text x="88.2" y="43.3" transform="rotate(-90 88.2 43.3)">D1</text>
<text x="90.3" y="45.4">C2</text>
<text x="119.1" y="44.1">D6</text>
<text x="119.1" y="46.6">D7</text>
<text x="141.5" y="46.6">RxD</text>
<text x="200.5" y="47.9">VS-</text>
<text x="220.3" y="47.8">GND</text>
<text x="235.2" y="42.8">J7</text>
<text x="24.7" y="51.7">GND</text>
<text x="86.9" y="50.5">100n</text>
<text x="119.1" y="51.7">RD</text>
<text x="175" y="53">T1IN</text>
<text x="197.7" y="53">T1OUT</text>
<text x="211.4" y="50.8" transform="rotate(-90 211.4 50.8)">1u</text>
<text x="216.5" y="52" transform="rotate(-90 216.5 52)">C12</text>
<text x="221.6" y="49.2">GND</text>
<text x="24.7" y="54.3">GND</text>
<text x="75.6" y="54.7" transform="rotate(-90 75.6 54.7)">1K</text>
<text x="78.2" y="54.7" transform="rotate(-90 78.2 54.7)">R2</text>
<text x="119.1" y="54.2">WR</text>
<text x="119.1" y="56.8">C/D</text>
<text x="119.1" y="59.3">CLK</text>
<text x="141.3" y="56.8">DSR</text>
<text x="141.5" y="59.3">CTS</text>
<text x="175" y="58">T2IN</text>
<text x="197.7" y="58">T2OUT</text>
<text x="78.8" y="64.4">SW1</text>
<text x="107.3" y="64.4">GND</text>
<text x="119.1" y="61.8">CS</text>
<text x="119.1" y="64.4">RESET</text>
<text x="141.4" y="61.8">DTR</text>
<text x="141.5" y="64.4">RTS</text>
<text x="175" y="63.1">R1OUT</text>
<text x="199.4" y="63.1">R1IN</text>
<text x="241.2" y="61.6">RS232</text>
<text x="78.9" y="66.7">Reset</text>
<text x="119.1" y="66.9">RxRDY</text>
<text x="119.1" y="69.5">TxRDY</text>
<text x="136.9" y="69.5">TxEMPTY</text>
<text x="175" y="68.2">R2OUT</text>
<text x="199.4" y="68.2">R2IN</text>
<text x="47.7" y="74.6">VCC</text>
<text x="75.6" y="75.2">GND</text>
<text x="119.1" y="72">SYNDET</text>
<text x="132.7" y="74.2" transform="rotate(-90 132.7 74.2)">GND</text>
<text x="189.9" y="74.2" transform="rotate(-90 189.9 74.2)">GND</text>
<text x="236.9" y="80.9" transform="rotate(-90 236.9 80.9)">GND</text>
<text x="132.8" y="86" transform="rotate(-90 132.8 86)">GND</text>
<text x="189.9" y="87.3" transform="rotate(-90 189.9 87.3)">GND</text>
<text x="24.7" y="94.9">GND</text>
<text x="47.6" y="94.8">GND</text>
<text x="79.6" y="94.2">Crystal</text>
<text x="81.5" y="91.9">Y1</text>
<text x="248.1" y="92.5">GND</text>
<text x="248.4" y="94.4">+5V</text>
<text x="266.3" y="91.8">J8</text>
<text x="266.5" y="94.1">Serial</text>
<text x="81.3" y="106.3">1M</text>
<text x="81.4" y="103.8">R3</text>
<text x="80.6" y="111.8">74HC00</text>
<text x="82.1" y="109.5">U1A</text>
<text x="100.9" y="111.8">74HC00</text>
<text x="102.4" y="109.5">U1B</text>
<text x="126" y="113.3">74LS393</text>
<text x="127.8" y="111">U2A</text>
<text x="183.1" y="113.3">74LS393</text>
<text x="184.9" y="111">U2B</text>
<text x="24.8" y="117.6">VCC</text>
<text x="47.7" y="117.8">VCC</text>
<text x="122.9" y="117.7">CP</text>
<text x="133.8" y="117.7">Q0</text>
<text x="180.1" y="117.7">CP</text>
<text x="190.9" y="117.7">Q0</text>
<text x="80.9" y="125.5">C1</text>
<text x="96.2" y="125.5">C3</text>
<text x="122.9" y="125.3">MR</text>
<text x="133.8" y="120.3">Q1</text>
<text x="133.8" y="122.8">Q2</text>
<text x="133.8" y="125.3">Q3</text>
<text x="180.1" y="125.3">MR</text>
<text x="190.9" y="120.3">Q1</text>
<text x="190.9" y="125.3">Q3</text>
<text x="190.9" y="122.8">Q2</text>
<text x="81.1" y="127.8">33p</text>
<text x="96.3" y="127.8">33p</text>
<text x="174.7" y="131.7" transform="rotate(-90 174.7 131.7)">GND</text>
<text x="76.9" y="139.4" transform="rotate(-90 76.9 139.4)">GND</text>
<text x="92.1" y="139.4" transform="rotate(-90 92.1 139.4)">GND</text>
<text x="150.5" y="145.7" transform="rotate(-90 150.5 145.7)">GND</text>
<text x="71.2" y="154">+5V</text>
<text x="87.7" y="154">+5V</text>
<text x="126.3" y="152.5">74HC00</text>
<text x="127.8" y="150.2">U1D</text>
<text x="142.8" y="152.5">74HC00</text>
<text x="144.3" y="150.2">U1C</text>
<text x="73.9" y="159.7">U1E</text>
<text x="90.4" y="159.7">U2C</text>
<text x="73" y="167.6" transform="rotate(-90 73 167.6)">VCC</text>
<text x="74.2" y="162.2">74HC00</text>
<text x="89.5" y="167.6" transform="rotate(-90 89.5 167.6)">VCC</text>
<text x="90.8" y="162.2">74LS393</text>
<text x="130.9" y="168">+5V</text>
<text x="29.9" y="171" transform="rotate(-90 29.9 171)">VCC</text>
<text x="31.8" y="170.5">+5V PWR_FLAG</text>
<text x="28" y="179.2">PWR_FLAG</text>
<text x="73" y="177" transform="rotate(-90 73 177)">GND</text>
<text x="89.5" y="177" transform="rotate(-90 89.5 177)">GND</text>
<text x="117.5" y="178.8">C4</text>
<text x="125" y="178.8">C5</text>
<text x="135.2" y="178.8">C6</text>
<text x="145.4" y="178.8">C7</text>
<text x="155.5" y="178.8">C8</text>
<text x="38.7" y="180">GND</text>
<text x="116" y="182.5">100uF</text>
<text x="125.3" y="181.1">100n</text>
<text x="135.5" y="181.1">100n</text>
<text x="145.6" y="181.1">100n</text>
<text x="155.8" y="181.1">100n</text>
<text x="73.1" y="190.2" transform="rotate(-90 73.1 190.2)">GND</text>
<text x="89.6" y="190.2" transform="rotate(-90 89.6 190.2)">GND</text>
<text x="155.2" y="190.3">H1</text>
<text x="162.8" y="190.3">H2</text>
<text x="130.3" y="194.6">GND</text>
<text x="155.5" y="192.6">MountingHole</text>
<text x="163.1" y="192.6">MountingHole</text>
</g>
<g font-size="1.8" fill="#0000c2">
<text x="158.7" y="116.8">1</text>
<text x="158.7" y="119.4">2</text>
<text x="165.9" y="116.8">614.4 kHz</text>
<text x="208.3" y="119.4">2</text>
<text x="208.3" y="116.8">1</text>
<text x="213.4" y="118.3">307.2 kHz (19200 baud)</text>
<text x="158.7" y="121.9">3</text>
<text x="158.7" y="124.5">4</text>
<text x="208.3" y="124.5">4</text>
<text x="208.3" y="121.9">3</text>
<text x="213.4" y="120.3">153.6 kHz (9600 baud)</text>
<text x="213.9" y="122.4">76.8 kHz (4800 baud)</text>
<text x="213.9" y="124.5">38.4 kHz (2400 baud)</text>
<text x="158.7" y="130.8">1</text>
<text x="158.7" y="135.9">3</text>
<text x="158.7" y="133.3">2</text>
<text x="158.7" y="138.4">4</text>
</g>
<g font-size="1.4" fill="#840000">
<text x="59.2" y="46.5">RESET_</text>
<text x="109.1" y="61.7">EME8_</text>
<text x="28.1" y="89.6">PE4_</text>
<text x="44.7" y="89.6">EME8_</text>
<text x="26.1" y="92.2">RESET_</text>
<text x="44.7" y="92.2">RESET_</text>
<text x="27.8" y="110">NMI_</text>
<text x="44.7" y="110">IORQ_</text>
<text x="28.8" y="115">M1_</text>
<text x="44.7" y="115">M1_</text>
<text x="75.9" y="122.5" transform="rotate(-90 75.9 122.5)">1</text>
<text x="91.2" y="122.5" transform="rotate(-90 91.2 122.5)">1</text>
<text x="75.9" y="130.2" transform="rotate(-90 75.9 130.2)">2</text>
<text x="91.2" y="130.2" transform="rotate(-90 91.2 130.2)">2</text>
</g>
<g font-size="1.2" fill="#840000">
<text x="35.2" y="39.5">1</text>
<text x="40.3" y="39.5">2</text>
<text x="35.2" y="42">3</text>
<text x="35.2" y="44.6">5</text>
<text x="35.2" y="47.1">7</text>
<text x="40.3" y="42">4</text>
<text x="40.3" y="44.6">6</text>
<text x="40.3" y="47.1">8</text>
<text x="68.5" y="45" transform="rotate(-90 68.5 45)">1</text>
<text x="71" y="45" transform="rotate(-90 71 45)">2</text>
<text x="34.9" y="52.2">11</text>
<text x="35.2" y="49.7">9</text>
<text x="40" y="49.7">10</text>
<text x="40" y="52.2">12</text>
<text x="34.9" y="54.7">13</text>
<text x="34.9" y="57.3">15</text>
<text x="34.9" y="59.8">17</text>
<text x="40" y="54.7">14</text>
<text x="40" y="57.3">16</text>
<text x="40" y="59.8">18</text>
<text x="34.9" y="64.9">21</text>
<text x="34.9" y="62.4">19</text>
<text x="40" y="62.4">20</text>
<text x="40" y="64.9">22</text>
<text x="34.9" y="67.4">23</text>
<text x="34.9" y="70">25</text>
<text x="40" y="67.4">24</text>
<text x="40" y="70">26</text>
<text x="34.9" y="77.6">31</text>
<text x="34.9" y="72.5">27</text>
<text x="34.9" y="75.1">29</text>
<text x="40" y="75.1">30</text>
<text x="40" y="77.6">32</text>
<text x="40" y="72.5">28</text>
<text x="34.9" y="80.1">33</text>
<text x="34.9" y="82.7">35</text>
<text x="40" y="80.1">34</text>
<text x="40" y="82.7">36</text>
<text x="34.9" y="85.2">37</text>
<text x="34.9" y="87.8">39</text>
<text x="40" y="87.8">40</text>
<text x="40" y="85.2">38</text>
<text x="34.9" y="90.3">41</text>
<text x="34.9" y="92.8">43</text>
<text x="34.9" y="95.4">45</text>
<text x="40" y="90.3">42</text>
<text x="40" y="92.8">44</text>
<text x="40" y="95.4">46</text>
<text x="144.4" y="95.4">2</text>
<text x="144.4" y="92.8">3</text>
<text x="34.9" y="97.9">47</text>
<text x="34.9" y="100.5">49</text>
<text x="40" y="100.5">50</text>
<text x="40" y="97.9">48</text>
<text x="144.4" y="97.9">1</text>
<text x="34.9" y="103">51</text>
<text x="34.9" y="105.5">53</text>
<text x="40" y="103">52</text>
<text x="40" y="105.5">54</text>
<text x="34.9" y="108.1">55</text>
<text x="34.9" y="110.6">57</text>
<text x="34.9" y="113.2">59</text>
<text x="40" y="113.2">60</text>
<text x="40" y="108.1">56</text>
<text x="40" y="110.6">58</text>
<text x="34.9" y="115.7">61</text>
<text x="34.9" y="118.2">63</text>
<text x="40" y="115.7">62</text>
<text x="40" y="118.2">64</text>
<text x="150.8" y="118.2">1</text>
<text x="155.9" y="118.2">2</text>
<text x="200.3" y="118.2">1</text>
<text x="205.4" y="118.2">2</text>
<text x="150.8" y="120.8">3</text>
<text x="150.8" y="123.3">5</text>
<text x="150.8" y="125.9">7</text>
<text x="155.9" y="120.8">4</text>
<text x="155.9" y="123.3">6</text>
<text x="155.9" y="125.9">8</text>
<text x="200.3" y="120.8">3</text>
<text x="200.3" y="123.3">5</text>
<text x="200.3" y="125.9">7</text>
<text x="205.4" y="120.8">4</text>
<text x="205.4" y="123.3">6</text>
<text x="205.4" y="125.9">8</text>
<text x="150.8" y="132.2">1</text>
<text x="150.8" y="134.7">3</text>
<text x="150.8" y="137.3">5</text>
<text x="155.9" y="132.2">2</text>
<text x="155.9" y="134.7">4</text>
<text x="155.9" y="137.3">6</text>
<text x="150.8" y="139.8">7</text>
<text x="155.9" y="139.8">8</text>
</g>
</svg>
